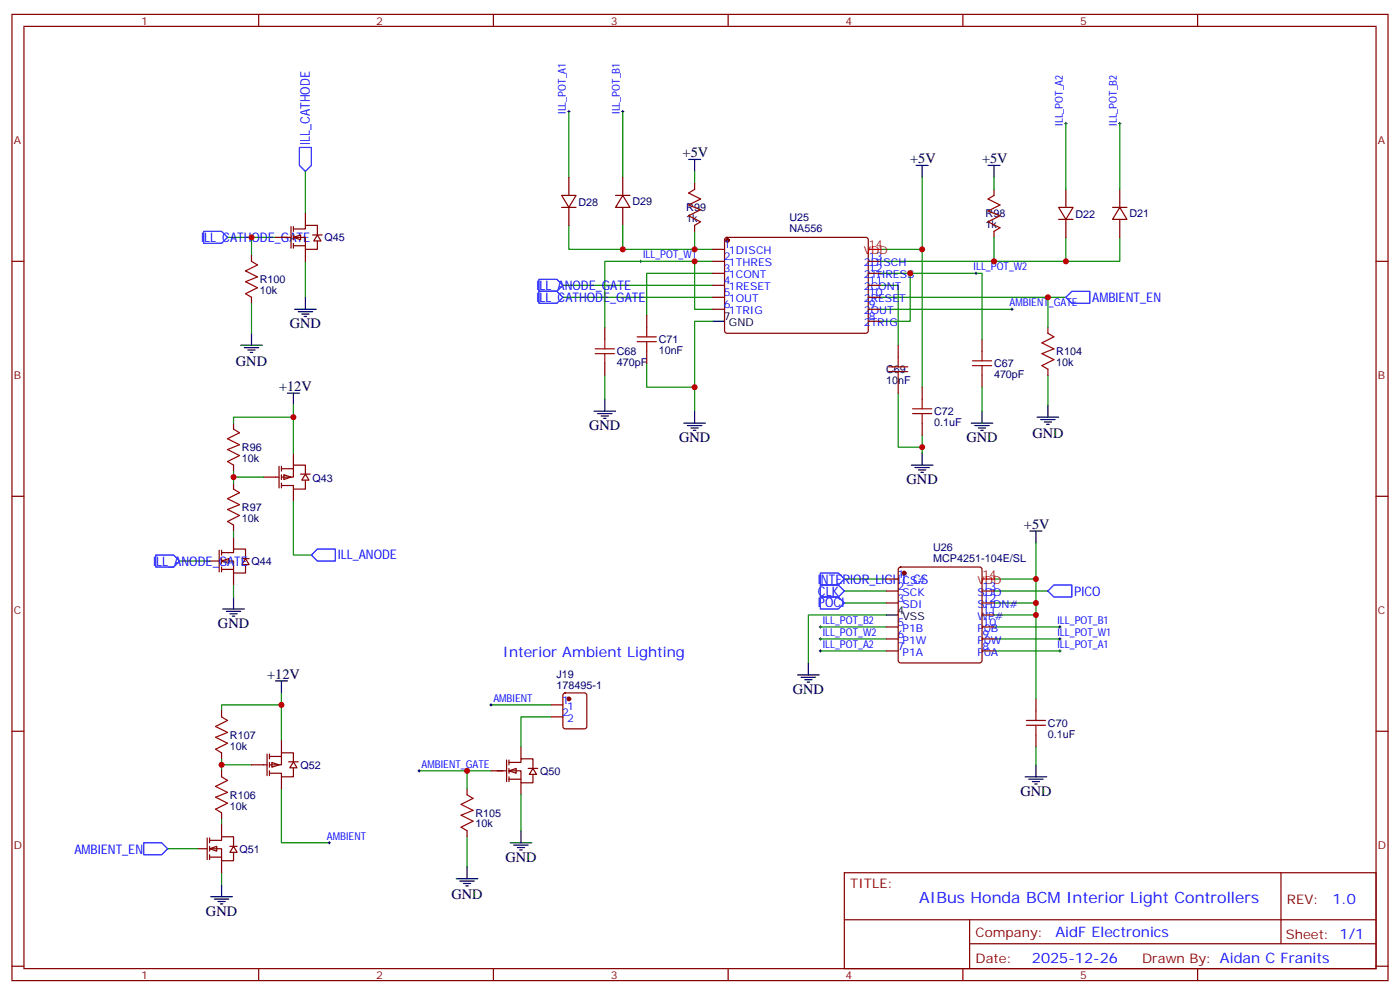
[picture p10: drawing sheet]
<svg xmlns="http://www.w3.org/2000/svg" width="412mm" height="293mm" viewBox="0 0 412 293" stroke-linecap="round" stroke-linejoin="round" font-family="sans-serif">
<g fill="none" stroke="#870000" stroke-width=".35">
<path d="M3.5 4.2h405.4v284.4h-405.4zM7.1 7.8h398.2v277.2h-398.2zM76.2 4.2v3.6M145.3 4.2v3.6M214.5 4.2v3.6M283.6 4.2v3.6M352.8 4.2v3.6M3.5 76.9h3.6M405.3 76.9h3.6M68.8 124.5v1.8M68.8 136.9v1.7M82.2 137.2v6.4"/>
<path d="M82.9 137.9h3.5M82.9 137.2v1.4M82.9 139.7v1.4M83.6 139.7l2.1 .7-2.1 .7zM86.4 133.3v3.6M90 139.3v-2.4h-3.6v3.5h-3.5M3.5 146.1h3.6M77.6 140.4h4.6M82.9 142.2v1.4M86.4 143.9v3.6M90 141.1v2.8h-3.6v-1h-3.5M405.3 146.1h3.6"/>
<path d="M3.5 215.2h3.6M405.3 215.2h3.6M248.7 256.8h156.6v28.2h-156.6zM377.3 256.8v20.9M248.7 270.7h156.5M285.6 277.7h119.6M285.6 270.7v14.1M3.5 284.3h3.6M76.2 285v3.6M145.3 285v3.6M214.5 285v3.6M283.6 285v3.6"/>
<path d="M352.8 285v3.6M405.3 284.3h3.6"/>
</g>
<path d="M68.8 126.3l1.8 1.1-3.6 1.7 3.6 1.8-3.6 1.4 3.6 1.8-3.6 1.7 1.8 1.1" fill="none" stroke="#a10000" stroke-width=".35"/>
<path d="M90 139.5l1 1.8h-2.1z" fill="#fff" stroke="#870000" stroke-width=".35"/>
<path d="M88.5 139.5h2.9" fill="none" stroke="#870000" stroke-width=".35"/>
<path d="M86.4 119.2v14.1M52.9 165.1h8.8" fill="none" stroke="#008700" stroke-width=".35"/>
<path d="M84.7 115.7h3.5M86.4 115.7v3.5" fill="none" stroke="#000" stroke-width=".35"/>
<path d="M65.3 165.1l2.1-.7v1.4z" fill="#fff" stroke="#870000" stroke-width=".35"/>
<g fill="none" stroke="#870000" stroke-width=".35">
<path d="M165.5 57.5h4.2l-2.1 3.5zM167.6 52.2v5.3M181.3 57.5h4.3M183.4 57.5l2.2 3.5h-4.3zM183.4 52.2v5.3M204.6 54v1.7M292.8 55.7v1.8M314 55.7v5.3M329.8 55.7v5.3M74.1 75.1v1.8M165.5 61h4.2M167.6 61v5.3"/>
<path d="M183.4 61v5.3M204.6 66.3v1.8M209.9 73.4h3.5M209.9 76.9h3.5M213.7 70.1l.4-.3 41.2 .1 .5 .7-.1 27-.6 .5-41.2-.1-.5-.6v-26.8zM255.8 76.9h3.5M292.8 68.1v1.7M311.9 61h4.2l-2.1 3.6zM311.9 64.6h4.2M314 64.6v5.2M327.7 61h4.3M329.8 61l2.2 3.6h-4.3z"/>
<path d="M329.8 64.6v5.2M74.1 87.5v1.8M178.2 96.3v3.5M190.5 92.8v3.5M209.9 80.4h3.5M209.9 84h3.5M209.9 87.5h3.5M209.9 91h3.5M255.8 80.4h3.5M255.8 84h3.5M255.8 87.5h3.5M255.8 91h3.5"/>
<path d="M255.8 94.5h3.5M289.3 99.8v3.6M178.2 106.9v3.5M190.5 103.4v3.5M264.6 101.6v3.5M264.6 112.2v3.5M271.6 113.9v3.6M289.3 110.4v3.5M271.6 124.5v3.6M68.8 142.2v1.7M68.8 154.5v1.8M68.8 158v3.6"/>
<path d="M61.7 165.1h2.9M64.6 161.9v6.4M65.3 162.6h3.5v-1h3.5v2.8M65.3 165.1h3.5v3.5h3.5v-2.4M65.3 167.6h3.5M65.3 161.9v1.4M65.3 164.4v1.4M65.3 166.9v1.4M68.8 168.6v3.6M71.3 164.4h2.1M72.3 164.4l1.1 1.8h-2.1zM261.1 173.9h3.5"/>
<path d="M261.1 177.4h3.5M261.1 170.4h3.5M264.8 167.1l.5-.2h23.3l.5 .2 .2 .5v26.8l-.3 .5-.4 .2h-23.3l-.5-.2-.2-.5v-26.8zM289.3 173.9h3.5M289.3 177.4h3.5M261.1 184.5h3.5M261.1 188h3.5M261.1 191.6h3.5M289.3 181h3.5M289.3 184.5h3.5M289.3 188h3.5M289.3 191.6h3.5"/>
<path d="M305.2 205.7v3.5M305.2 216.3v3.5"/>
</g>
<g fill="none" stroke="#008700" stroke-width=".35">
<path d="M167.6 32.8v19.4M183.4 32.8v19.4M314 36.3v19.4M329.8 36.3v19.4M90 50.4v12.4M204.6 50.4v3.6M271.6 52.2v21.2h-12.3M292.8 52.2v3.5M67 69.8h14.1M74.1 69.8v5.3M90 76.9v10.6M167.6 66.3v7.1h15.8"/>
<path d="M183.4 66.3v7.1h21.2M204.6 68.1v5.3h5.3M204.6 76.9h-26.4v19.4M209.9 76.9h-5.3v14.1h5.3M271.6 73.4v40.5M292.8 69.8v7.1h-33.5M314 69.8v7.1h-21.2M329.8 69.8v7.1h-15.8M74.1 89.3v8.8M165.8 87.5h44.1M165.8 84h44.1M209.9 80.4h-19.4v12.4"/>
<path d="M209.9 94.5h-5.3v26.5M259.3 80.4h8.8v14.1h-8.8M259.3 84h5.3v17.6M259.3 91h38.8M259.3 87.5h54.7M268.1 80.4h21.2v19.4M178.2 110.4v7.1M190.5 106.9v7h14.1M264.6 115.7v15.9h7M289.3 113.9v7.1M68.8 138.6v3.6M86.4 122.8h-17.6v1.7"/>
<path d="M271.6 128.1v5.2M68.8 156.3v1.7M68.8 140.4h8.8M86.4 147.5v15.8h5.3M305.2 159.8v10.6h-12.4M68.8 172.2v3.5M248.7 170.4h12.4M248.7 173.9h12.4M248.7 177.4h12.4M292.8 173.9h15.9M292.8 177.4h12.4M305.2 170.4v35.3"/>
<path d="M241.7 188h19.4M241.7 191.6h19.4M241.7 184.5h19.4M261.1 181h-23v14.1M292.8 188h19.4M292.8 191.6h19.4M292.8 184.5h19.4M292.8 181h12.4M305.2 219.8v5.3"/>
</g>
<g fill="none" stroke="#000" stroke-width=".35">
<path d="M202.8 46.9h3.6M204.6 46.9v3.5M269.9 48.7h3.5M271.6 48.7v3.5M291 48.7h3.6M292.8 48.7v3.5M74.1 98.1v3.5M86.8 91h6.3M87.8 91.7h4.3M88.9 92.4h2.1M89.6 93.1h.7M90 87.5v3.5"/>
<path d="M209.9 94.5h3.5M70.9 101.6h6.4M72 102.3h4.2M73 103h2.1M73.7 103.7h.7M178.2 117.5v3.5M175 121h6.3M176 121.7h4.3M177.1 122.4h2.1M177.8 123.1h.7M201.4 124.5h6.4M202.5 125.2h4.2"/>
<path d="M203.6 125.9h2.1M204.3 126.6h.7M204.6 121v3.5M268.5 136.9h6.3M269.5 137.6h4.3M270.6 138.3h2.1M271.3 139h.7M271.6 133.3v3.6M286.1 124.5h6.4M287.2 125.2h4.2M288.2 125.9h2.1M288.9 126.6h.7"/>
<path d="M289.3 121v3.5M303.4 156.3h3.5M305.2 156.3v3.5M65.6 179.2h6.4M66.7 179.9h4.2M68.8 175.7v3.5M67.7 180.6h2.1M68.4 181.3h.7M234.9 198.6h6.4M236 199.3h4.2M238.1 195.1v3.5M261.1 181h3.5"/>
<path d="M237.1 200h2.1M237.8 200.7h.7M302 228.6h6.3M303 229.3h4.3M304.1 230h2.1M304.8 230.7h.7M305.2 225.1v3.5"/>
</g>
<g fill="none" stroke="#a10000" stroke-width=".35">
<path d="M204.6 55.7l-1.8 1.1 3.6 1.8-3.6 1.7 3.6 1.4-3.6 1.8 3.6 1.8-1.8 1M292.8 57.5l-1.8 1.1 3.6 1.7-3.6 1.8 3.6 1.4-3.6 1.8 3.6 1.7-1.8 1.1M74.1 76.9l1.7 1.1-3.5 1.7 3.5 1.8-3.5 1.4 3.5 1.8-3.5 1.7 1.8 1.1M178.2 99.8v2.9M187.7 99.1h5.6M190.5 96.3v2.8M175.3 104.1h5.7M175.3 102.7h5.7M178.2 104.1v2.8M187.7 100.5h5.6M190.5 100.5v2.9M261.8 109.4h5.6"/>
<path d="M261.8 108h5.6M264.6 105.1v2.9M264.6 109.4v2.8M271.6 117.5v2.8M286.5 107.6h5.6M286.5 106.2h5.6M289.3 103.4v2.8M289.3 107.6v2.8M268.8 121.7h5.7M268.8 120.3h5.7M271.6 121.7v2.8M68.8 143.9l1.8 1.1-3.6 1.8 3.6 1.7-3.6 1.4 3.6 1.8-3.6 1.8 1.8 1"/>
<path d="M302.3 213.4h5.7M302.3 212h5.7M305.2 209.2v2.8M305.2 213.4v2.9"/>
</g>
<path d="M88.2 43.4h3.5v5.3l-1.7 1.7-1.8-1.7zM60 68.1h5.3l1.7 1.7-1.7 1.8h-5.3zM158.7 85.7h5.3l1.8 1.8-1.8 1.8h-5.3zM158.7 82.2h5.3l1.8 1.8-1.8 1.7h-5.3zM45.9 163.3h5.3l1.7 1.8-1.7 1.8h-5.3zM91.7 163.3l1.8-1.7h5.3v3.5h-5.3zM241.7 168.6h5.2l1.8 1.8-1.8 1.8h-5.2zM241.7 172.2h5.2l1.8 1.7-1.8 1.8h-5.2zM241.7 175.7h5.2l1.8 1.7-1.8 1.8h-5.2zM308.7 173.9l1.7-1.7h5.3v3.5h-5.3z" fill="none" stroke="#00f" stroke-width=".35"/>
<g fill="none" stroke="#000" stroke-width=".29">
<path d="M167.2 32.8h.7M167.6 32.5v.7M183.1 32.8h.7M183.4 32.5v.7M313.6 36.3h.7M314 36v.7M329.5 36.3h.7M329.8 36v.7M188.4 76.9h.7M188.7 76.6v.7M287.2 80.4h.7M287.5 80.1v.7"/>
<path d="M241.3 188h.7M241.3 191.6h.7M241.3 184.5h.7M241.7 184.1v.8M241.7 187.7v.7M241.7 191.2v.7M311.9 188h.7M311.9 191.6h.7M311.9 184.5h.7M312.2 184.1v.8M312.2 187.7v.7M312.2 191.2v.7"/>
</g>
<path d="M255.8 73.4h3.5M289.3 170.4h3.5" fill="none" stroke="#f00" stroke-width=".35"/>
<g fill="#870000" stroke="#870000" stroke-width=".35">
<circle cx="266.3" cy="168.6" r=".53"/>
<circle cx="214.3" cy="70.7" r=".53"/>
</g>
<g fill="#fff" stroke="#870000" stroke-width=".35">
<path d="M86.4 69.8l2.1-.7v1.5z"/>
<path d="M93.5 69.1l1 1.8h-2.1z"/>
</g>
<g fill="none" stroke="#870000" stroke-width=".35">
<path d="M81.1 69.8h4.6M85.7 66.7v6.3M86.4 67.4h3.6v-1.1h3.5v2.8M86.4 69.8h3.6v3.6h3.5v-2.5M86.4 72.3h3.6M86.4 66.7v1.4M86.4 69.1v1.5M86.4 71.6v1.4M90 62.8v3.5M90 73.4v3.5M92.1 69.1h2.8M308.7 96.3v1.8"/>
<path d="M308.7 108.7v1.7M162.3 207.4h3.5M162.3 211h3.5M166 204.1l.5-.2h5.7l.6 .4 .1 9.5-.5 .6-5.9 .1-.6-.5-.1-9.4z"/>
</g>
<path d="M314 87.5l1.7-1.8h5.3v3.6h-5.3z" fill="none" stroke="#00f" stroke-width=".35"/>
<path d="M308.7 87.5v8.8M308.7 110.4v8.8M144.6 207.4h17.7M162.3 211h-8.8v8.8" fill="none" stroke="#008700" stroke-width=".35"/>
<circle cx="167.6" cy="205.7" r=".53" fill="#870000" stroke="#870000" stroke-width=".35"/>
<path d="M308.7 119.2v3.6M305.5 122.8h6.4M306.6 123.5h4.2M307.6 124.2h2.1M308.3 124.9h.7" fill="none" stroke="#000" stroke-width=".35"/>
<path d="M308.7 98.1l1.7 1-3.5 1.8 3.5 1.8-3.5 1.4 3.5 1.7-3.5 1.8 1.8 1.1" fill="none" stroke="#a10000" stroke-width=".35"/>
<path d="M297.7 91h.7M298.1 90.7v.7" fill="none" stroke="#000" stroke-width=".29"/>
<g fill="#fff" stroke="#870000" stroke-width=".35">
<path d="M149.9 226.8l2.1-.7v1.4z"/>
<path d="M157 226.1l1 1.8h-2.1z"/>
</g>
<g fill="none" stroke="#870000" stroke-width=".35">
<path d="M153.5 219.8v3.5M65.3 226.8v1.8M65.3 239.2v1.7M137.6 232.1v1.8M144.6 226.8h4.6M149.2 223.7v6.3M149.9 224.4h3.6v-1.1h3.5v2.8M149.9 226.8h3.6v3.6h3.5v-2.5M149.9 229.3h3.6M149.9 223.7v1.4M149.9 226.1v1.4M149.9 228.6v1.4"/>
<path d="M153.5 230.4v3.5M155.6 226.1h2.8M137.6 244.5v1.7"/>
</g>
<g fill="none" stroke="#000" stroke-width=".35">
<path d="M134.4 258.6h6.4M135.5 259.3h4.2M136.5 260h2.1M137.6 255.1v3.5M150.3 248h6.3M151.3 248.7h4.3M152.4 249.4h2.1M153.1 250.1h.7M153.5 244.5v3.5M62.1 263.9h6.3M63.1 264.6h4.3M64.2 265.3h2.1"/>
<path d="M64.9 266h.7M65.3 260.3v3.6M137.2 260.7h.7"/>
</g>
<path d="M82.9 207.4h-17.6v1.8M65.3 225.1h8.8M65.3 223.3v3.5M82.9 232.1v15.9h14.1M123.5 226.8h21.1M137.6 226.8v5.3M153.5 233.9v10.6M65.3 240.9v1.8M65.3 256.8v3.5M137.6 246.2v8.9" fill="none" stroke="#008700" stroke-width=".35"/>
<path d="M65.3 228.6l1.7 1.1-3.5 1.7 3.5 1.8-3.5 1.4 3.5 1.8-3.5 1.7 1.8 1.1M137.6 233.9l1.7 1-3.5 1.8 3.5 1.8-3.5 1.4 3.5 1.8-3.5 1.7 1.8 1.1" fill="none" stroke="#a10000" stroke-width=".35"/>
<path d="M123.1 226.8h.7M123.5 226.5v.7" fill="none" stroke="#000" stroke-width=".29"/>
<path d="M61.7 249.8l2.2-.7v1.4z" fill="#fff" stroke="#870000" stroke-width=".35"/>
<g fill="none" stroke="#870000" stroke-width=".35">
<path d="M82.9 218v3.5M74.1 225.1h4.6M78.7 221.9v6.3M79.4 222.6h3.5M79.4 221.9v1.4M79.4 224.4v1.4M79.4 226.8v1.4M80.1 224.4l2.1 .7-2.1 .7zM82.9 228.6v3.5M86.4 225.8v2.8h-3.5v-1.1h-3.5M86.4 224v-2.5h-3.5v3.6h-3.5M58.2 249.8h2.8"/>
<path d="M61 246.6v6.3M61.7 247.3h3.6v-1.1h3.5v2.9M61.7 249.8h3.6v3.5h3.5v-2.5M61.7 252.2h3.6M61.7 246.6v1.4M61.7 249.1v1.4M61.7 251.5v1.4M65.3 242.7v3.5M65.3 253.3v3.5M67.7 249.1h2.1M68.8 249.1l1 1.7h-2.1z"/>
</g>
<path d="M82.9 203.9v14.1M49.4 249.8h8.8" fill="none" stroke="#008700" stroke-width=".35"/>
<path d="M81.1 200.4h3.6M82.9 200.4v3.5" fill="none" stroke="#000" stroke-width=".35"/>
<path d="M86.4 224.2l1.1 1.8h-2.1z" fill="#fff" stroke="#870000" stroke-width=".35"/>
<path d="M65.3 209.2v1.8M65.3 221.5v1.8M85 224.2h2.8" fill="none" stroke="#870000" stroke-width=".35"/>
<path d="M65.3 211l1.7 1-3.5 1.8 3.5 1.7-3.5 1.5 3.5 1.7-3.5 1.8 1.8 1" fill="none" stroke="#a10000" stroke-width=".35"/>
<path d="M42.3 248h5.3l1.8 1.8-1.8 1.7h-5.3z" fill="none" stroke="#00f" stroke-width=".35"/>
<path d="M144.3 207.4h.7M144.6 207.1v.7M96.7 248h.7M97 247.6v.8" fill="none" stroke="#000" stroke-width=".29"/>
<g fill="#c00">
<circle cx="86.4" cy="122.8" r=".88"/>
<circle cx="68.8" cy="140.4" r=".88"/>
<circle cx="314" cy="76.9" r=".88"/>
<circle cx="292.8" cy="76.9" r=".88"/>
<circle cx="268.1" cy="80.4" r=".88"/>
<circle cx="271.6" cy="131.6" r=".88"/>
<circle cx="183.4" cy="73.4" r=".88"/>
<circle cx="204.6" cy="73.4" r=".88"/>
<circle cx="305.2" cy="181" r=".88"/>
<circle cx="305.2" cy="177.4" r=".88"/>
<circle cx="305.2" cy="170.4" r=".88"/>
<circle cx="204.6" cy="76.9" r=".88"/>
<circle cx="204.6" cy="113.9" r=".88"/>
<circle cx="271.6" cy="73.4" r=".88"/>
<circle cx="74.1" cy="69.8" r=".88"/>
<circle cx="137.6" cy="226.8" r=".88"/>
<circle cx="308.7" cy="87.5" r=".88"/>
<circle cx="65.3" cy="225.1" r=".88"/>
<circle cx="82.9" cy="207.4" r=".88"/>
</g>
<text font-size="4.6" fill="#00f" x="270.8" y="265.8">AIBus Honda BCM Interior Light Controllers</text>
<g font-size="4.2">
<text x="201.1" y="46.2">+5V</text>
<text x="268.1" y="48">+5V</text>
<text x="289.3" y="48">+5V</text>
<text x="85.4" y="96.7">GND</text>
<text x="69.5" y="107.7">GND</text>
<text x="82.2" y="115">+12V</text>
<text x="173.6" y="126.6">GND</text>
<text x="200" y="130.2">GND</text>
<text x="284.7" y="130.2">GND</text>
<text x="304.1" y="128.9">GND</text>
<text x="267.1" y="142.5">GND</text>
<text x="301.6" y="155.6">+5V</text>
<text x="64.2" y="184.9">GND</text>
<text x="78.7" y="199.7">+12V</text>
<text x="233.5" y="204.3">GND</text>
<text x="300.6" y="234.2">GND</text>
<text x="148.9" y="253.6">GND</text>
<text x="60.7" y="269.5">GND</text>
<text x="133" y="264.7">GND</text>
</g>
<g font-size="4.2" fill="#00f">
<text x="148.2" y="193.3">Interior Ambient Lighting</text>
<text x="392.5" y="266.1">1.0</text>
<text x="310.9" y="275.6">AidF Electronics</text>
<text x="304" y="283.4">2025-12-26</text>
</g>
<g font-size="3.9" fill="#00f">
<text x="91.3" y="42.7" transform="rotate(-90 91.3 42.7)">ILL_CATHODE</text>
<text x="59.3" y="71.2">ILL_CATHODE_GATE</text>
<text x="158" y="88.8">ILL_CATHODE_GATE</text>
<text x="158" y="85.3">ILL_ANODE_GATE</text>
<text x="321.7" y="88.8">AMBIENT_EN</text>
<text x="45.2" y="166.4">ILL_ANODE_GATE</text>
<text x="99.5" y="164.4">ILL_ANODE</text>
<text x="240.9" y="171.7">INTERIOR_LIGHT_CS</text>
<text x="240.9" y="175.2">CLK</text>
<text x="240.9" y="178.8">POCI</text>
<text x="316.4" y="175.2">PICO</text>
<text x="21.9" y="251.3">AMBIENT_EN</text>
</g>
<g font-size="3.9" fill="#800">
<text x="250.5" y="261.4">TITLE:</text>
<text x="379.1" y="266.1">REV:</text>
<text x="287.4" y="275.6">Company:</text>
<text x="378.7" y="276.2">Sheet: 1/1</text>
<text x="287.4" y="283.3">Date:</text>
<text x="336.4" y="283.4">Drawn By: Aidan C Franits</text>
</g>
<g font-size="3.2" fill="#800">
<text x="41.6" y="7.2">1</text>
<text x="110.8" y="7.2">2</text>
<text x="179.9" y="7.2">3</text>
<text x="249.1" y="7.2">4</text>
<text x="318.2" y="7.2">5</text>
<text x="4.1" y="42.3">A</text>
<text x="405.9" y="42.3">A</text>
<text x="4.1" y="111.5">B</text>
<text x="405.9" y="111.5">B</text>
<text x="4.1" y="180.6">C</text>
<text x="405.9" y="180.6">C</text>
<text x="4.1" y="249.8">D</text>
<text x="405.9" y="249.8">D</text>
<text x="41.6" y="288">1</text>
<text x="110.8" y="288">2</text>
<text x="179.9" y="288">3</text>
<text x="249.1" y="288">4</text>
<text x="318.2" y="288">5</text>
</g>
<g font-size="3.2" fill="#00f">
<text x="166.7" y="33.5" transform="rotate(-90 166.7 33.5)">ILL_POT_A1</text>
<text x="182.6" y="33.5" transform="rotate(-90 182.6 33.5)">ILL_POT_B1</text>
<text x="313.1" y="37" transform="rotate(-90 313.1 37)">ILL_POT_A2</text>
<text x="329" y="37" transform="rotate(-90 329 37)">ILL_POT_B2</text>
<text x="189.4" y="76">ILL_POT_W1</text>
<text x="213.3" y="73">1</text>
<text x="213.3" y="76.6">2</text>
<text x="214.7" y="74.8">1DISCH</text>
<text x="255.9" y="76.6">13</text>
<text x="213.3" y="80.1">3</text>
<text x="213.3" y="83.6">4</text>
<text x="214.7" y="78.3">1THRES</text>
<text x="214.7" y="81.8">1CONT</text>
<text x="254.5" y="81.8">2THRESS</text>
<text x="254.5" y="78.3">2DISCH</text>
<text x="255.9" y="83.6">11</text>
<text x="255.9" y="80.1">12</text>
<text x="286.8" y="79.6">ILL_POT_W2</text>
<text x="213.3" y="87.1">5</text>
<text x="214.7" y="85.4">1RESET</text>
<text x="214.7" y="88.9">1OUT</text>
<text x="254.5" y="88.9">2RESET</text>
<text x="254.5" y="85.4">2CONT</text>
<text x="255.9" y="87.1">10</text>
<text x="213.3" y="90.7">6</text>
<text x="214.7" y="92.4">1TRIG</text>
<text x="254.5" y="96">2TRIG</text>
<text x="254.5" y="92.4">2OUT</text>
<text x="255.9" y="94.2">8</text>
<text x="255.9" y="90.7">9</text>
<text x="297.4" y="90.1">AMBIENT_GATE</text>
<text x="264.4" y="173.6">2</text>
<text x="264.4" y="170">1</text>
<text x="265.9" y="171.8">CS#</text>
<text x="289.5" y="173.6">13</text>
<text x="264.4" y="177.1">3</text>
<text x="265.9" y="178.9">SDI</text>
<text x="265.9" y="175.3">SCK</text>
<text x="288" y="175.3">SDO</text>
<text x="288" y="178.9">SHDN#</text>
<text x="289.5" y="177.1">12</text>
<text x="242.4" y="183.6">ILL_POT_B2</text>
<text x="264.4" y="184.1">5</text>
<text x="265.9" y="185.9">P1B</text>
<text x="288" y="182.4">WP#</text>
<text x="288" y="185.9">P0B</text>
<text x="289.5" y="180.6">11</text>
<text x="289.5" y="184.1">10</text>
<text x="311.5" y="183.6">ILL_POT_B1</text>
<text x="242.4" y="187.1">ILL_POT_W2</text>
<text x="242.4" y="190.7">ILL_POT_A2</text>
<text x="264.4" y="191.2">7</text>
<text x="264.4" y="187.7">6</text>
<text x="265.9" y="189.4">P1W</text>
<text x="288" y="189.4">P0W</text>
<text x="289.5" y="187.7">9</text>
<text x="289.5" y="191.2">8</text>
<text x="311.5" y="190.7">ILL_POT_A1</text>
<text x="311.5" y="187.1">ILL_POT_W1</text>
<text x="265.9" y="193">P1A</text>
<text x="288" y="193">P0A</text>
<text x="145.3" y="206.6">AMBIENT</text>
<text x="165.6" y="207.1">1</text>
<text x="167.1" y="208.8">1</text>
<text x="165.6" y="210.6">2</text>
<text x="167.1" y="212.4">2</text>
<text x="124.2" y="226">AMBIENT_GATE</text>
<text x="96.3" y="247.1">AMBIENT</text>
</g>
<g font-size="3.2" fill="#000080">
<text x="170.4" y="60.6">D28</text>
<text x="186.3" y="60.4">D29</text>
<text x="202.1" y="65.4">1k</text>
<text x="202.1" y="62.1">R99</text>
<text x="232.6" y="65.1">U25</text>
<text x="290.3" y="63.9">R98</text>
<text x="316.8" y="64.1">D22</text>
<text x="332.7" y="64">D21</text>
<text x="95.6" y="71">Q45</text>
<text x="232.6" y="68.3">NA556</text>
<text x="290.3" y="67.2">1k</text>
<text x="76.6" y="83.3">R100</text>
<text x="76.6" y="86.5">10k</text>
<text x="194" y="101">C71</text>
<text x="181.7" y="107.7">470pF</text>
<text x="181.7" y="104.5">C68</text>
<text x="194" y="104.2">10nF</text>
<text x="311.1" y="107.7">10k</text>
<text x="311.1" y="104.5">R104</text>
<text x="261.1" y="109.8">C69</text>
<text x="261.1" y="113">10nF</text>
<text x="292.8" y="111.3">470pF</text>
<text x="292.8" y="108">C67</text>
<text x="275.2" y="125.4">0.1uF</text>
<text x="275.2" y="122.1">C72</text>
<text x="71.3" y="135.9">10k</text>
<text x="71.3" y="132.7">R96</text>
<text x="92.1" y="141.7">Q43</text>
<text x="71.3" y="153.6">10k</text>
<text x="71.3" y="150.3">R97</text>
<text x="74.1" y="166.3">Q44</text>
<text x="274.9" y="165.5">MCP4251-104E/SL</text>
<text x="274.9" y="162.2">U26</text>
<text x="163.9" y="202.7">178495-1</text>
<text x="163.9" y="199.5">J19</text>
<text x="308.7" y="213.9">C70</text>
<text x="67.7" y="220.6">10k</text>
<text x="67.7" y="217.4">R107</text>
<text x="308.7" y="217.1">0.1uF</text>
<text x="88.5" y="226.4">Q52</text>
<text x="159.1" y="228">Q50</text>
<text x="67.7" y="238.3">10k</text>
<text x="67.7" y="235">R106</text>
<text x="140.1" y="243.5">10k</text>
<text x="140.1" y="240.3">R105</text>
<text x="70.6" y="251">Q51</text>
</g>
<g font-size="3.2" fill="#f00">
<text x="254.5" y="74.8">VDD</text>
<text x="255.9" y="73">14</text>
<text x="288" y="171.8">VDD</text>
<text x="289.5" y="170">14</text>
</g>
<g font-size="3.2">
<text x="213.3" y="94.2">7</text>
<text x="214.7" y="96">GND</text>
<text x="264.4" y="180.6">4</text>
<text x="265.9" y="182.4">VSS</text>
</g>
</svg>
